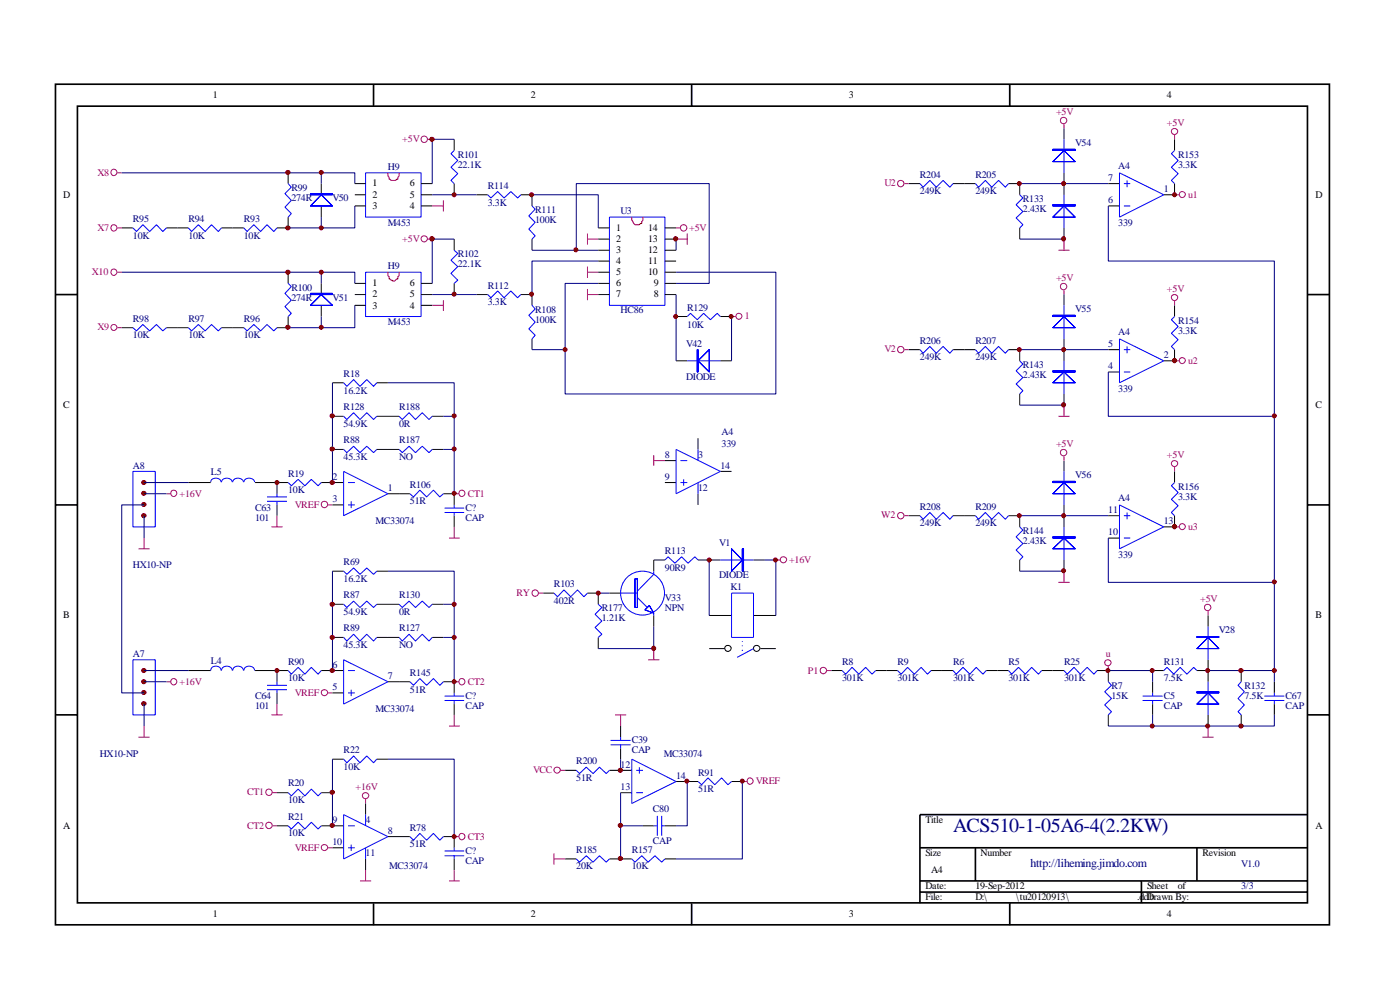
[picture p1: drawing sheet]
<svg xmlns="http://www.w3.org/2000/svg" width="297mm" height="210mm" viewBox="0 0 297 210" stroke-linecap="round" stroke-linejoin="round" font-family="sans-serif">
<g fill="none" stroke="#000" stroke-width=".35">
<path d="M11.8 17.9h270.2v178.3h-270.2zM79.2 17.9v4.6M146.7 17.9v4.6M214.2 17.9v4.6M16.4 22.5h261v169h-261zM11.8 62.5h4.6M277.5 62.5h4.6M11.8 107.1h4.6M277.5 107.1h4.6M11.8 151.6h4.6M277.5 151.6h4.6M195.2 179.8h82.3"/>
<path d="M206.9 179.8v7.1M253.9 179.8v7.1M277.5 172.8h-82.3v18.8M79.2 191.6v4.7M146.7 191.6v4.7M195.2 186.9h82.3M195.2 189.2h82.3M214.2 191.6v4.7M242.1 186.9v4.7"/>
</g>
<g fill="none" stroke="#00f" stroke-width=".21">
<path d="M61.1 38.9l.7 .8-1.3 1.4 1.3 1.4-1.3 1.4 1.3 1.4-.7 .8M77.6 36.7h11.7v9.4h-11.7zM96.4 31.9l-.7 .7 1.4 1.4-1.4 1.5 1.4 1.3-1.4 1.5 .7 .6M195.2 38.9l.6 .8 1.5-1.4 1.3 1.4 1.5-1.4 1.4 1.4 .7-.8M206.9 38.9l.7 .8 1.4-1.4 1.4 1.4 1.4-1.4 1.5 1.4 .7-.8M225.7 29.5v7.2M237.5 36.7l9.4 4.6-9.4 4.8zM238.4 38.9h1.4M239.1 38.3v1.4M249.2 31.9l-.7 .7 1.4 1.4-1.4 1.5 1.4 1.3-1.4 1.5 .7 .6M28.2 48.3l.8 .8 1.3-1.4 1.4 1.4 1.5-1.4 1.3 1.4 .8-.8M40 48.3l.6 .8 1.5-1.4 1.4 1.4 1.4-1.4 1.4 1.4 .7-.8"/>
<path d="M51.7 48.3l.7 .8 1.4-1.4 1.5 1.4 1.3-1.4 1.5 1.4 .7-.8M77.6 57.7h11.7v9.4h-11.7zM96.4 53.1l.7 .7-1.4 1.4 1.4 1.4-1.4 1.4 1.4 1.4-.7 .7M103.5 41.3l.6 .7 1.5-1.4 1.3 1.4 1.5-1.4 1.4 1.4 .7-.7M112.9 43.7l.6 .7-1.3 1.4 1.3 1.4-1.3 1.4 1.3 1.4-.6 .7M129.3 46.1h11.8v18.7h-11.8zM216.3 41.3l.7 .7-1.4 1.4 1.4 1.5-1.4 1.3 1.4 1.5-.7 .6M225.7 41.3v7M238.4 43.7h1.4M28.2 69.5l.8 .7 1.3-1.4 1.4 1.4 1.5-1.4 1.3 1.4 .8-.7M40 69.5l.6 .7 1.5-1.4 1.4 1.4 1.4-1.4 1.4 1.4 .7-.7M51.7 69.5l.7 .7 1.4-1.4 1.5 1.4 1.3-1.4 1.5 1.4 .7-.7"/>
<path d="M61.1 60.1l.7 .7-1.3 1.4 1.3 1.5-1.3 1.3 1.3 1.5-.7 .6M103.5 62.5l.6 .7 1.5-1.5 1.3 1.5 1.5-1.5 1.4 1.5 .7-.7M112.9 64.8l.6 .7-1.3 1.4 1.3 1.4-1.3 1.5 1.3 1.3-.6 .8M145.8 67.1l.7-.6 1.4 1.3 1.4-1.3 1.4 1.3 1.4-1.3 .7 .6M145.8 76.5h7M195.2 74.2l.6 .7 1.5-1.4 1.3 1.4 1.5-1.4 1.4 1.4 .7-.7M206.9 74.2l.7 .7 1.4-1.4 1.4 1.4 1.4-1.4 1.5 1.4 .7-.7M216.3 76.5l.7 .7-1.4 1.5 1.4 1.4-1.4 1.3 1.4 1.5-.7 .7M225.7 64.8v7.1M225.7 76.5v7.1M237.5 71.9l9.4 4.6-9.4 4.7zM238.4 78.9h1.4"/>
<path d="M238.4 74.2h1.4M239.1 73.5v1.4M249.2 67.1l-.7 .7 1.4 1.5-1.4 1.4 1.4 1.4-1.4 1.4 .7 .7M28.2 100h4.7v11.8h-4.7zM72.9 81.2l.7 .8 1.4-1.5 1.4 1.5 1.4-1.5 1.4 1.5 .7-.8M72.9 88.3l.7 .7 1.4-1.5 1.4 1.5 1.4-1.5 1.4 1.5 .7-.7M72.9 95.3l.7 .7 1.4-1.3 1.4 1.3 1.4-1.3 1.4 1.3 .7-.7M72.9 100l9.4 4.7-9.4 4.7zM84.7 88.3l.6 .7 1.5-1.5 1.3 1.5 1.5-1.5 1.4 1.5 .7-.7M84.7 95.3l.6 .7 1.5-1.3 1.3 1.3 1.5-1.3 1.4 1.3 .7-.7M143.4 95.3l9.4 4.7-9.4 4.7zM144.4 97.7h1.4"/>
<path d="M148.1 95.3v2.4M225.7 100v7.1M44.7 102.3a1.14 1.14 0 0 1 1.1-.9 1.14 1.14 0 0 1 1.1 .9M47 102.3a1.19 1.19 0 0 1 1.1-.9 1.19 1.19 0 0 1 1.2 .9M49.4 102.3a1.19 1.19 0 0 1 1.1-.9 1.19 1.19 0 0 1 1.1 .9M51.7 102.3a1.19 1.19 0 0 1 1.2-.9 1.19 1.19 0 0 1 1.1 .9M56.6 105.4h4.3M56.6 106.3h4.3M58.8 104.7v.7M58.8 106.3v.8M61.1 102.4l.7 .6 1.4-1.3 1.5 1.3 1.3-1.3 1.5 1.3 .7-.6M73.8 102.4h1.5"/>
<path d="M73.8 107.1h1.5M74.5 106.3v1.5M87 104.7l.7 .7 1.4-1.4 1.4 1.4 1.4-1.4 1.4 1.4 .8-.7M94.3 107.8h4.2M94.3 108.7h4.2M96.4 107.1v.7M96.4 108.7v.7M141.1 118.8l.6-.7 1.5 1.4 1.4-1.4 1.4 1.4 1.4-1.4 .7 .7M144.4 102.4h1.4M145 101.7v1.3M148.1 102.4v2.3M152.8 118.8h7.1"/>
<path d="M195.2 109.4l.6 .8 1.5-1.5 1.3 1.5 1.5-1.5 1.4 1.5 .7-.8M206.9 109.4l.7 .8 1.4-1.5 1.4 1.5 1.4-1.5 1.5 1.5 .7-.8M216.3 111.8l.7 .6-1.4 1.5 1.4 1.4-1.4 1.4 1.4 1.4-.7 .7M225.7 111.8v7M237.5 107.1l9.4 4.7-9.4 4.6zM238.4 114.1h1.4M238.4 109.4h1.4M239.1 108.7v1.5M249.2 102.4l-.7 .6 1.4 1.5-1.4 1.4 1.4 1.4-1.4 1.4 .7 .7M28.2 140h4.7v11.6h-4.7zM72.9 121.2l.7 .6 1.4-1.3 1.4 1.3 1.4-1.3 1.4 1.3 .7-.6M72.9 128.2l.7 .7 1.4-1.4 1.4 1.4 1.4-1.4 1.4 1.4 .7-.7"/>
<path d="M72.9 135.2l.7 .8 1.4-1.5 1.4 1.5 1.4-1.5 1.4 1.5 .7-.8M72.9 140l9.4 4.6-9.4 4.8zM84.7 128.2l.6 .7 1.5-1.4 1.3 1.4 1.5-1.4 1.4 1.4 .7-.7M84.7 135.2l.6 .8 1.5-1.5 1.3 1.5 1.5-1.5 1.4 1.5 .7-.8M117.5 125.8l.8 .8 1.3-1.5 1.5 1.5 1.4-1.5 1.4 1.5 .7-.8M126.9 128.2l.8 .7-1.5 1.4 1.5 1.4-1.5 1.4 1.5 1.4-.8 .7M131.7 125.8h3.5M135.2 126.7l2.1 2.2M138.7 121.2v.6l-3.5 3.6M138.7 130v.6M155.2 125.8h4.7v9.4h-4.7zM157.5 136v.1"/>
<path d="M157.5 136.9v.2M157.5 137.8v.3M159.9 137.6l-3.5 1.8M256.3 132.9v7.1M44.7 142.2a1.12 1.12 0 0 1 1.1-.9 1.12 1.12 0 0 1 1.1 .9M47 142.2a1.17 1.17 0 0 1 1.1-.9 1.17 1.17 0 0 1 1.2 .9M49.4 142.2a1.17 1.17 0 0 1 1.1-.9 1.17 1.17 0 0 1 1.1 .9M51.7 142.2a1.17 1.17 0 0 1 1.2-.9 1.17 1.17 0 0 1 1.1 .9M56.6 145.4h4.3M56.6 146.3h4.3M58.8 144.6v.8M58.8 146.3v.7"/>
<path d="M61.1 142.2l.7 .8 1.4-1.4 1.5 1.4 1.3-1.4 1.5 1.4 .7-.8M73.8 142.2h1.5M73.8 147h1.5M74.5 146.3v1.4M87 144.6l.7 .8 1.4-1.5 1.4 1.5 1.4-1.5 1.4 1.5 .8-.8M94.3 147.7h4.2M94.3 148.6h4.2M96.4 147v.7M96.4 148.6v.8M129.5 157.1h4.3M129.5 158h4.3M131.7 156.4v.7"/>
<path d="M131.7 158v.7M178.6 142.2l.8 .8 1.4-1.4 1.4 1.4 1.4-1.4 1.4 1.4 .8-.8M190.4 142.2l.8 .8 1.3-1.4 1.5 1.4 1.4-1.4 1.4 1.4 .7-.8M202.2 142.2l.7 .8 1.4-1.4 1.4 1.4 1.4-1.4 1.4 1.4 .7-.8M214 142.2l.6 .8 1.5-1.4 1.4 1.4 1.4-1.4 1.4 1.4 .7-.8M225.7 142.2l.7 .8 1.4-1.4 1.4 1.4 1.4-1.4 1.5 1.4 .6-.8M235.1 144.6l.7 .8-1.4 1.3 1.4 1.5-1.4 1.3 1.4 1.5-.7 .6M242.4 147.7h4.2M242.4 148.6h4.2M244.5 147v.7M244.5 148.6v.8M246.9 142.2l.7-.6 1.4 1.4 1.4-1.4 1.4 1.4 1.4-1.4 .7 .6"/>
<path d="M256.3 144.6v7M263.3 144.6l-.7 .8 1.4 1.3-1.4 1.5 1.4 1.3-1.4 1.5 .7 .6M268.2 147.7h4.3M268.2 148.6h4.3M270.3 147v.7M270.3 148.6v.8M61.1 168.1l.7 .7 1.4-1.4 1.5 1.4 1.3-1.4 1.5 1.4 .7-.7M61.1 175.2l.7 .7 1.4-1.5 1.5 1.5 1.3-1.5 1.5 1.5 .7-.7M72.9 161l.7 .8 1.4-1.4 1.4 1.4 1.4-1.4 1.4 1.4 .7-.8M72.9 172.8l9.4 4.7-9.4 4.7zM73.8 175.2h1.5M73.8 179.8h1.5"/>
<path d="M74.5 179.2v1.3M77.6 172.8v2.4M77.6 179.8v2.4M87 177.5l.7 .7 1.4-1.4 1.4 1.4 1.4-1.4 1.4 1.4 .8-.7M96.4 179.8v.7M122.3 163.4l.6 .7 1.5-1.4 1.4 1.4 1.4-1.4 1.4 1.4 .7-.7M134 161l9.4 4.8-9.4 4.6zM135 168.1h1.4M135 163.4h1.4M135.6 162.7v1.4M138.7 175.2h.7M139.4 173.1v4.2"/>
<path d="M140.4 175.2h.7M140.4 173.1v4.2M148.1 165.8l.7 .7 1.4-1.5 1.4 1.5 1.5-1.5 1.3 1.5 .8-.7M94.3 181.5h4.2M94.3 180.5h4.2M96.4 181.5v.7M122.3 182.2l.6 .7 1.5-1.4 1.4 1.4 1.4-1.4 1.4 1.4 .7-.7M134 182.2l.7 .7 1.4-1.4 1.4 1.4 1.4-1.4 1.5 1.4 .7-.7"/>
<circle cx="136.3" cy="125.8" r="4.7"/>
</g>
<g fill="none" stroke="#000" stroke-width=".21">
<path d="M61.1 36.7v2.2M68.2 38.9v2.4M75.3 38.9h2.3M89.3 38.9h2.4M96.4 29.5v2.4M96.4 38.9v2.4M192.8 38.9h2.4M202.2 38.9h4.7M214 38.9h2.3v2.4M225.7 27.3v2.2M225.7 36.7v4.6M235.1 38.9h2.4"/>
<path d="M249.2 38.9v2.4h-2.3M249.2 29.5v2.4M25.8 48.3h2.4M35.3 48.3h4.7M47 48.3h4.7M61.1 46.1v2.2h-2.3M61.1 57.7v2.4M68.2 43.7v2.4M75.3 41.3h2.3M75.3 43.7h2.3M89.3 41.3h2.4M89.3 43.7h2.4"/>
<path d="M96.4 50.7v2.4M101.1 41.3h2.4M110.5 41.3h2.4v2.4M112.9 50.7v2.4M126.9 48.3h2.4M126.9 50.7h2.4M126.9 53.1h2.4M126.9 55.4h2.4M126.9 57.7h2.4M141.1 48.3h2.3M141.1 50.7h2.3M141.1 53.1h2.3"/>
<path d="M141.1 55.4h2.3M141.1 57.7h2.3M216.3 48.3v2.4M225.7 48.3v2.4M235.1 43.7h2.4M25.8 69.5h2.4M35.3 69.5h4.7M47 69.5h4.7M61.1 67.1v2.4h-2.3M68.2 60.1v2.4M68.2 64.8v2.3M75.3 60.1h2.3"/>
<path d="M75.3 62.5h2.3M75.3 64.8h2.3M89.3 60.1h2.4M89.3 62.5h2.4M89.3 64.8h2.4M96.4 60.1v2.4M101.1 62.5h2.4M110.5 62.5h2.4v2.3M112.9 71.9v2.3M126.9 60.1h2.4M126.9 62.5h2.4M141.1 60.1h2.3"/>
<path d="M141.1 62.5h2.3M143.4 67.1h2.4M143.4 76.5h2.4M152.8 67.1h2.4M152.8 76.5h2.4M192.8 74.2h2.4M202.2 74.2h4.7M214 74.2h2.3v2.3M225.7 62.5v2.3M225.7 71.9v4.6M235.1 78.9h2.4M235.1 74.2h2.4"/>
<path d="M249.2 74.2v2.3h-2.3M249.2 64.8v2.3M70.5 81.2h2.4M70.5 88.3h2.4M70.5 95.3h2.4M79.9 81.2h2.4M79.9 88.3h4.8M79.9 95.3h4.8M91.7 88.3h2.4M91.7 95.3h2.4M141.1 97.7h2.3M148.1 93v2.3"/>
<path d="M152.8 100h2.4M216.3 83.6v2.3M225.7 83.6v2.3M225.7 97.7v2.3M249.2 100v2.4M40 102.4h4.7M54.1 102.4h7M58.8 102.4v2.3M58.8 107.1v2.3M68.2 102.4h4.7M70.5 107.1h2.4M82.3 104.7h4.7"/>
<path d="M94.1 104.7h2.3v2.4M96.4 109.4v2.4M141.1 102.4h2.3M141.1 118.8h-2.4v2.4M148.1 104.7v2.4M148.1 118.8h4.7M159.9 118.8h2.3M192.8 109.4h2.4M202.2 109.4h4.7M214 109.4h2.3v2.4M216.3 118.8v2.4M225.7 107.1v4.7"/>
<path d="M225.7 118.8v2.4M235.1 114.1h2.4M235.1 109.4h2.4M249.2 109.4v2.4h-2.3M70.5 121.2h2.4M70.5 128.2h2.4M70.5 135.2h2.4M79.9 121.2h2.4M79.9 128.2h4.8M79.9 135.2h4.8M91.7 128.2h2.4M91.7 135.2h2.4"/>
<path d="M115.2 125.8h2.3M124.6 125.8h2.3v2.4M126.9 135.2v2.4M129.3 125.8h2.4M138.7 130.6v2.3M150.5 137.6h3.3M150.5 130.6h4.7M159.9 130.6h4.7M161.3 137.6h3.3M256.3 130.6v2.3M256.3 140v4.6M40 142.2h4.7"/>
<path d="M54.1 142.2h7M58.8 142.2v2.4M58.8 147v2.4M68.2 142.2h4.7M70.5 147h2.4M82.3 144.6h4.7M94.1 144.6h2.3v2.4M96.4 149.4v2.2M131.7 154v2.4M131.7 158.7v2.3M176.4 142.2h2.2M185.8 142.2h4.6"/>
<path d="M197.5 142.2h4.7M209.2 142.2h4.8M221 142.2h4.7M232.7 142.2h2.4v2.4M235.1 151.6v2.4M244.5 142.2h2.4M244.5 144.6v2.4M244.5 149.4v2.2M253.9 142.2h2.4M256.3 151.6v2.4M263.3 142.2v2.4M263.3 151.6v2.4"/>
<path d="M270.3 144.6v2.4M270.3 149.4v2.2M58.8 175.2h2.3M58.8 168.1h2.3M68.2 175.2h4.7M68.2 168.1h2.3M70.5 179.8h2.4M70.5 161h2.4M77.6 170.4v2.4M79.9 161h2.4M82.3 177.5h4.7M94.1 177.5h2.3v2.3"/>
<path d="M119.9 163.4h2.4M129.3 163.4h4.7M131.7 168.1h2.3M136.4 175.2h2.3M141.1 175.2h2.3M143.4 165.8h4.7M155.2 165.8h2.3M77.6 182.2v2.4M96.4 182.2v2.4M119.9 182.2h2.4M129.3 182.2h4.7M141.1 182.2h2.3"/>
<circle cx="154.4" cy="137.5" r=".66"/>
<circle cx="160.5" cy="137.5" r=".66"/>
</g>
<path d="M82.3 36.7v.6l.2 .3v.4l.5 .3h.9l.3-.3h.2v-.4l.3-.3v-.6M82.3 57.7v.8l.2 .2v.5l.7 .2v.2a.72 .72 0 0 0 1-.4h.2v-.5l.3-.2v-.8M134 46.1v.6l.3 .3a.96 .96 0 0 0 1.6 .4h.2v-.4l.3-.3v-.6" fill="none" stroke="#f00" stroke-width=".21"/>
<path d="M65.9 41.1v.2h4.6v-.2zM65.9 41.1v.2h4.6v-.2z" fill="#00f" stroke="#00f" stroke-width=".21"/>
<g fill="#00f" stroke="#00f" stroke-width=".21">
<path d="M68.2 41.3l2.3 2.4h-4.6zM68.2 41.3l2.3 2.4h-4.6z" fill-rule="evenodd"/>
<path d="M65.9 62.2v.3h4.6v-.3zM65.9 62.2v.3h4.6v-.3z" fill-rule="evenodd"/>
<path d="M68.2 62.5l2.3 2.3h-4.6zM68.2 62.5l2.3 2.3h-4.6z" fill-rule="evenodd"/>
<path d="M147.9 74.2v4.7h.2v-4.7zM147.9 74.2v4.7h.2v-4.7z" fill-rule="evenodd"/>
<path d="M148.1 76.5l2.4-2.3v4.7zM148.1 76.5l2.4-2.3v4.7z" fill-rule="evenodd"/>
<path d="M223.4 43.4v.3h4.7v-.3zM223.4 43.4v.3h4.7v-.3z" fill-rule="evenodd"/>
<path d="M223.4 46.1l2.3-2.4 2.4 2.4zM223.4 46.1l2.3-2.4 2.4 2.4z" fill-rule="evenodd"/>
<path d="M223.4 31.7v.2h4.7v-.2zM223.4 31.7v.2h4.7v-.2z" fill-rule="evenodd"/>
<path d="M223.4 34.3l2.3-2.4 2.4 2.4zM223.4 34.3l2.3-2.4 2.4 2.4z" fill-rule="evenodd"/>
<path d="M223.4 78.7v.2h4.7v-.2zM223.4 78.7v.2h4.7v-.2z" fill-rule="evenodd"/>
<path d="M223.4 81.2l2.3-2.3 2.4 2.3zM223.4 81.2l2.3-2.3 2.4 2.3z" fill-rule="evenodd"/>
<path d="M223.4 66.9v.2h4.7v-.2zM223.4 66.9v.2h4.7v-.2z" fill-rule="evenodd"/>
<path d="M223.4 69.5l2.3-2.4 2.4 2.4zM223.4 69.5l2.3-2.4 2.4 2.4z" fill-rule="evenodd"/>
<path d="M223.4 113.9v.2h4.7v-.2zM223.4 113.9v.2h4.7v-.2z" fill-rule="evenodd"/>
<path d="M223.4 116.4l2.3-2.3 2.4 2.3zM223.4 116.4l2.3-2.3 2.4 2.3z" fill-rule="evenodd"/>
<path d="M223.4 102.1v.3h4.7v-.3zM223.4 102.1v.3h4.7v-.3z" fill-rule="evenodd"/>
<path d="M223.4 104.7l2.3-2.3 2.4 2.3zM223.4 104.7l2.3-2.3 2.4 2.3z" fill-rule="evenodd"/>
<path d="M253.9 146.7v.3h4.7v-.3zM253.9 146.7v.3h4.7v-.3z" fill-rule="evenodd"/>
<path d="M256.3 147l2.3 2.4h-4.7zM256.3 147l2.3 2.4h-4.7z" fill-rule="evenodd"/>
<path d="M253.9 135v.2h4.7v-.2zM253.9 135v.2h4.7v-.2z" fill-rule="evenodd"/>
<path d="M253.9 137.6l2.4-2.4 2.3 2.4zM253.9 137.6l2.4-2.4 2.3 2.4z" fill-rule="evenodd"/>
<path d="M134.7 122.8v6.1h.5v-6.1zM134.7 122.8v6.1h.5v-6.1z" fill-rule="evenodd"/>
<path d="M136.8 129.4l1.9 .6-.9-1.6zM136.8 129.4l1.9 .6-.9-1.6z" fill-rule="evenodd"/>
<path d="M157.5 116.4v4.8h.2v-4.8zM157.5 116.4v4.8h.2v-4.8z" fill-rule="evenodd"/>
<path d="M155.2 116.4l2.3 2.4-2.3 2.4zM155.2 116.4l2.3 2.4-2.3 2.4z" fill-rule="evenodd"/>
</g>
<g fill="none" stroke="#a1006a" stroke-width=".21">
<path d="M24.9 36.7h.9M90.8 29.5h.9M191.9 38.9h.9M225.7 26.3v1M249.2 28.6v.9M24.9 48.3h.9M24.9 57.7h.9M90.8 50.7h.9M91.7 43.7h2.4M94.1 42.5v2.4M124.6 57.7h2.3M124.6 50.7h2.3"/>
<path d="M124.6 49.5v2.4M124.6 56.6v2.3M143.4 48.3h1M143.4 50.7h2.4M145.8 49.5v2.4M224.5 53.1h2.4M225.7 50.7v2.4M249.2 41.3h1M24.9 69.5h.9M91.7 64.8h2.4M94.1 63.7v2.3M124.6 61.3v2.4"/>
<path d="M124.6 62.5h2.3M155.2 67.1h.9M191.9 74.2h.9M225.7 61.6v.9M249.2 63.8v1M249.2 76.5h1M138.7 96.5v2.3M138.7 97.7h2.4M224.5 88.3h2.4M225.7 85.9v2.4M225.7 96.8v.9M249.2 99.1v.9"/>
<path d="M29.4 116.4h2.3M30.6 114.1v2.3M35.3 104.7h.9M57.6 111.8h2.3M58.8 109.4v2.4M69.6 107.1h.9M95.2 114.1h2.3M96.4 104.7h1M96.4 111.8v2.3M164.6 118.8h.9M191.9 109.4h.9M249.2 111.8h1"/>
<path d="M114.3 125.8h.9M137.5 140h2.4M138.7 137.6v2.4M224.5 123.5h2.4M225.7 121.2v2.3M256.3 129.6v1M29.4 156.4h2.3M30.6 154v2.4M35.3 144.6h.9M57.6 151.6h2.3M58.8 149.4v2.2M69.6 147h.9"/>
<path d="M95.2 154h2.3M96.4 151.6v2.4M96.4 144.6h1M130.5 151.6h2.3M131.7 151.6v2.4M175.4 142.2h1M235.1 141.3v.9M255.1 156.4h2.4M256.3 154v2.4M57.8 168.1h1M57.8 175.2h1M69.6 179.8h.9"/>
<path d="M77.6 169.5v.9M96.4 177.5h1M119 163.4h.9M157.5 165.8h1M76.4 186.9h2.3M77.6 184.6v2.3M95.2 186.9h2.3M96.4 184.6v2.3M117.5 181v2.4M117.5 182.2h2.4"/>
<circle cx="24.1" cy="36.6" r=".66"/>
<circle cx="90" cy="29.5" r=".68"/>
<circle cx="191.1" cy="38.9" r=".68"/>
<circle cx="225.6" cy="25.6" r=".68"/>
<circle cx="249.2" cy="27.9" r=".66"/>
<circle cx="24.1" cy="48.3" r=".66"/>
<circle cx="24.1" cy="57.7" r=".66"/>
<circle cx="90" cy="50.7" r=".66"/>
<circle cx="145" cy="48.3" r=".68"/>
<circle cx="250.8" cy="41.3" r=".64"/>
<circle cx="24.2" cy="69.5" r=".64"/>
<circle cx="156.8" cy="67.1" r=".64"/>
<circle cx="191.1" cy="74.2" r=".68"/>
<circle cx="225.6" cy="60.8" r=".68"/>
<circle cx="249.2" cy="63.1" r=".66"/>
<circle cx="250.8" cy="76.5" r=".64"/>
<circle cx="225.6" cy="96" r=".68"/>
<circle cx="249.2" cy="98.3" r=".66"/>
<circle cx="36.8" cy="104.6" r=".66"/>
<circle cx="68.8" cy="107" r=".68"/>
<circle cx="98" cy="104.6" r=".66"/>
<circle cx="166.2" cy="118.7" r=".66"/>
<circle cx="191.1" cy="109.4" r=".68"/>
<circle cx="250.8" cy="111.7" r=".64"/>
<circle cx="113.5" cy="125.8" r=".68"/>
<circle cx="256.2" cy="128.9" r=".68"/>
<circle cx="36.8" cy="144.6" r=".66"/>
<circle cx="68.8" cy="146.9" r=".66"/>
<circle cx="98" cy="144.6" r=".66"/>
<circle cx="174.7" cy="142.2" r=".68"/>
<circle cx="235" cy="140.6" r=".66"/>
<circle cx="57.1" cy="175.1" r=".68"/>
<circle cx="57.1" cy="168.1" r=".68"/>
<circle cx="68.8" cy="179.8" r=".66"/>
<circle cx="77.6" cy="168.8" r=".66"/>
<circle cx="98" cy="177.4" r=".66"/>
<circle cx="118.2" cy="163.4" r=".66"/>
<circle cx="159.1" cy="165.7" r=".66"/>
</g>
<g fill="none" stroke="#000080" stroke-width=".21">
<path d="M25.8 36.7h49.5v2.2M68.2 36.7v2.2M96.4 29.5h-4.7v9.4M216.3 38.9h18.8M25.8 57.7h49.5v2.4M68.2 46.1v2.2M68.2 57.7v2.4M75.3 43.7v4.6h-14.2M91.7 41.3h9.4M96.4 50.7h-4.7v9.4M112.9 41.3h14v7M112.9 53.1h14"/>
<path d="M122.3 53.1v-14.2h28.2v21.2h-7.1M126.9 55.4h-14v7.1M143.4 57.7h21.2v25.9h-44.7v-9.4M143.4 50.7v2.4M216.3 50.7h9.4M235.1 43.7v11.7h35.2v89.2M68.2 67.1v2.4M75.3 64.8v4.7h-14.2M91.7 62.5h9.4M126.9 60.1h-7v14.1h-7M143.4 62.5v14M155.2 67.1v9.4"/>
<path d="M216.3 74.2h18.8M235.1 78.9v9.4h35.2M70.5 81.2v21.2M82.3 81.2h14.1v23.5M94.1 88.3h2.3M94.1 95.3h2.3M216.3 85.9h9.4M30.6 107.1h-4.8v39.9h4.8M30.6 102.4h9.4M30.6 109.4v4.7M30.6 104.7h4.7M150.5 118.8v11.8"/>
<path d="M162.2 118.8h2.4v11.8M216.3 109.4h18.8M235.1 114.1v9.4h35.2M70.5 121.2v21M82.3 121.2h14.1v23.4M94.1 128.2h2.3M94.1 135.2h2.3M126.9 125.8h2.4M138.7 132.9v4.7h-11.8M216.3 121.2h9.4M30.6 149.4v4.6M30.6 142.2h9.4"/>
<path d="M30.6 144.6h4.7M235.1 142.2h9.4v2.4M244.5 151.6v2.4M256.3 142.2h14M270.3 151.6v2.4h-35.2M70.5 161v14.2M82.3 161h14.1v16.5M131.7 161v2.4M131.7 168.1v14.1M131.7 175.2h4.7M145.8 165.8v9.4h-2.4M157.5 165.8v16.4h-14.1"/>
</g>
<g fill="#800000" stroke="#800000" stroke-width=".21">
<circle cx="68.2" cy="69.4" r=".42"/>
<circle cx="61.1" cy="57.7" r=".45"/>
<circle cx="61.1" cy="69.4" r=".45"/>
<circle cx="68.2" cy="57.7" r=".42"/>
<circle cx="112.8" cy="41.3" r=".42"/>
<circle cx="112.8" cy="62.4" r=".42"/>
<circle cx="143.3" cy="50.7" r=".45"/>
<circle cx="122.2" cy="53" r=".42"/>
<circle cx="155.1" cy="67.1" r=".42"/>
<circle cx="143.3" cy="67.1" r=".42"/>
<circle cx="119.9" cy="74.2" r=".42"/>
<circle cx="68.2" cy="36.6" r=".42"/>
<circle cx="61.1" cy="36.6" r=".45"/>
<circle cx="61.1" cy="48.3" r=".45"/>
<circle cx="68.2" cy="48.3" r=".42"/>
<circle cx="96.4" cy="41.3" r=".42"/>
<circle cx="96.4" cy="62.4" r=".42"/>
<circle cx="91.7" cy="29.5" r=".45"/>
<circle cx="91.6" cy="50.7" r=".48"/>
<circle cx="30.5" cy="102.4" r=".45"/>
<circle cx="30.5" cy="104.6" r=".45"/>
<circle cx="30.5" cy="107" r=".45"/>
<circle cx="30.5" cy="109.4" r=".45"/>
<circle cx="70.5" cy="102.4" r=".45"/>
<circle cx="58.8" cy="102.4" r=".42"/>
<circle cx="70.5" cy="88.2" r=".45"/>
<circle cx="70.5" cy="95.2" r=".45"/>
<circle cx="96.4" cy="88.2" r=".42"/>
<circle cx="96.4" cy="95.2" r=".42"/>
<circle cx="96.4" cy="104.6" r=".42"/>
<circle cx="30.5" cy="142.2" r=".45"/>
<circle cx="30.5" cy="144.6" r=".45"/>
<circle cx="30.5" cy="146.9" r=".45"/>
<circle cx="30.5" cy="149.3" r=".45"/>
<circle cx="70.5" cy="142.2" r=".45"/>
<circle cx="58.8" cy="142.2" r=".42"/>
<circle cx="70.5" cy="128.2" r=".45"/>
<circle cx="70.5" cy="135.2" r=".45"/>
<circle cx="96.4" cy="128.2" r=".42"/>
<circle cx="96.4" cy="135.2" r=".42"/>
<circle cx="96.4" cy="144.6" r=".42"/>
<circle cx="70.5" cy="175.1" r=".45"/>
<circle cx="96.4" cy="177.5" r=".42"/>
<circle cx="70.5" cy="168.1" r=".45"/>
<circle cx="249.2" cy="41.3" r=".42"/>
<circle cx="216.2" cy="38.9" r=".42"/>
<circle cx="225.6" cy="38.9" r=".42"/>
<circle cx="225.6" cy="50.7" r=".45"/>
<circle cx="216.2" cy="74.2" r=".42"/>
<circle cx="225.6" cy="85.9" r=".45"/>
<circle cx="225.6" cy="74.2" r=".42"/>
<circle cx="216.2" cy="109.4" r=".42"/>
<circle cx="225.6" cy="121.1" r=".42"/>
<circle cx="225.6" cy="109.4" r=".42"/>
<circle cx="249.2" cy="76.5" r=".45"/>
<circle cx="249.2" cy="111.7" r=".45"/>
<circle cx="256.2" cy="154" r=".42"/>
<circle cx="256.2" cy="142.2" r=".42"/>
<circle cx="235" cy="142.2" r=".42"/>
<circle cx="244.4" cy="142.2" r=".42"/>
<circle cx="263.3" cy="154" r=".45"/>
<circle cx="263.3" cy="142.2" r=".45"/>
<circle cx="244.4" cy="154" r=".42"/>
<circle cx="270.3" cy="142.2" r=".42"/>
<circle cx="270.3" cy="123.4" r=".42"/>
<circle cx="270.3" cy="88.2" r=".42"/>
<circle cx="131.6" cy="163.4" r=".45"/>
<circle cx="145.7" cy="165.7" r=".42"/>
<circle cx="157.5" cy="165.7" r=".42"/>
<circle cx="131.6" cy="182.1" r=".45"/>
<circle cx="131.6" cy="175.1" r=".45"/>
<circle cx="126.9" cy="125.8" r=".42"/>
<circle cx="150.5" cy="118.8" r=".42"/>
<circle cx="164.5" cy="118.8" r=".42"/>
<circle cx="138.7" cy="137.5" r=".45"/>
</g>
<text font-size="4.2" fill="#000080" x="202.2" y="176.4">ACS510-1-05A6-4(2.2KW)</text>
<text font-size="2.5" fill="#000080" x="218.6" y="183.9">http://liheming.jimdo.com</text>
<g font-size="2.1">
<text x="45.1" y="20.8">1</text>
<text x="112.6" y="20.8">2</text>
<text x="180.1" y="20.8">3</text>
<text x="247.6" y="20.8">4</text>
<text x="13.4" y="41.9">D</text>
<text x="79" y="39.5">1</text>
<text x="79" y="41.9">2</text>
<text x="87" y="41.9">5</text>
<text x="87" y="39.5">6</text>
<text x="279.1" y="41.9">D</text>
<text x="79" y="44.3">3</text>
<text x="87" y="44.3">4</text>
<text x="130.7" y="48.9">1</text>
<text x="130.7" y="51.3">2</text>
<text x="130.7" y="53.7">3</text>
<text x="137.5" y="53.7">12</text>
<text x="137.5" y="51.3">13</text>
<text x="137.5" y="48.9">14</text>
<text x="130.7" y="56">4</text>
<text x="130.7" y="58.3">5</text>
<text x="137.5" y="58.3">10</text>
<text x="137.5" y="56">11</text>
<text x="79" y="60.7">1</text>
<text x="79" y="63.1">2</text>
<text x="79" y="65.4">3</text>
<text x="87" y="65.4">4</text>
<text x="87" y="63.1">5</text>
<text x="87" y="60.7">6</text>
<text x="130.7" y="60.7">6</text>
<text x="130.7" y="63.1">7</text>
<text x="138.7" y="63.1">8</text>
<text x="138.7" y="60.7">9</text>
<text x="13.4" y="86.5">C</text>
<text x="279.1" y="86.5">C</text>
<text x="13.4" y="131.1">B</text>
<text x="279.1" y="131.1">B</text>
<text x="13.4" y="175.8">A</text>
<text x="196.3" y="174.6">Title</text>
<text x="279.1" y="175.8">A</text>
<text x="196.3" y="181.6">Size</text>
<text x="197.5" y="185.2">A4</text>
<text x="208" y="181.6">Number</text>
<text x="255.1" y="181.6">Revision</text>
<text x="196.3" y="188.6">Date:</text>
<text x="196.3" y="191">File:</text>
<text x="206.9" y="188.6">19-Sep-2012</text>
<text x="206.9" y="191">D:\</text>
<text x="215.6" y="191">\tu20120913\</text>
<text x="241.2" y="191">.ddDrawn By:</text>
<text x="243.3" y="188.6">Sheet</text>
<text x="243.8" y="191">b</text>
<text x="249.9" y="188.6">of</text>
<text x="45.1" y="194.6">1</text>
<text x="112.6" y="194.6">2</text>
<text x="180.1" y="194.6">3</text>
<text x="247.6" y="194.6">4</text>
</g>
<g font-size="2.1" fill="#a1006a">
<text x="224" y="24.3">+5V</text>
<text x="247.6" y="26.7">+5V</text>
<text x="85.3" y="30.2">+5V</text>
<text x="20.7" y="37.3">X8</text>
<text x="187.6" y="39.5">U2</text>
<text x="252.1" y="41.9">u1</text>
<text x="20.7" y="48.9">X7</text>
<text x="85.3" y="51.3">+5V</text>
<text x="146.2" y="48.9">+5V</text>
<text x="19.5" y="58.3">X10</text>
<text x="224" y="59.5">+5V</text>
<text x="247.6" y="61.9">+5V</text>
<text x="20.7" y="70.1">X9</text>
<text x="158" y="67.7">1</text>
<text x="187.6" y="74.8">V2</text>
<text x="252.1" y="77.1">u2</text>
<text x="224" y="94.7">+5V</text>
<text x="247.6" y="97.1">+5V</text>
<text x="38.1" y="105.3">+16V</text>
<text x="62.6" y="107.7">VREF</text>
<text x="99.2" y="105.3">CT1</text>
<text x="186.9" y="110">W2</text>
<text x="252.1" y="112.4">u3</text>
<text x="167.4" y="119.4">+16V</text>
<text x="109.6" y="126.5">RY</text>
<text x="254.6" y="127.6">+5V</text>
<text x="171.4" y="142.9">P1</text>
<text x="234.6" y="139.4">u</text>
<text x="38.1" y="145.2">+16V</text>
<text x="62.6" y="147.6">VREF</text>
<text x="99.2" y="145.2">CT2</text>
<text x="75.4" y="167.6">+16V</text>
<text x="113.1" y="164">VCC</text>
<text x="160.4" y="166.4">VREF</text>
<text x="52.4" y="168.7">CT1</text>
<text x="52.4" y="175.8">CT2</text>
<text x="99.2" y="178.1">CT3</text>
<text x="62.6" y="180.4">VREF</text>
</g>
<g font-size="2.1" fill="#000080">
<text x="97.1" y="33.4">R101</text>
<text x="97.1" y="35.6">22.1K</text>
<text x="228.1" y="30.9">V54</text>
<text x="237.2" y="35.8">A4</text>
<text x="249.9" y="33.4">R153</text>
<text x="249.9" y="35.6">3.3K</text>
<text x="61.8" y="40.6">R99</text>
<text x="82.3" y="36.1">H9</text>
<text x="103.5" y="40">R114</text>
<text x="195.2" y="37.7">R204</text>
<text x="195.2" y="41.2">249K</text>
<text x="206.9" y="37.7">R205</text>
<text x="206.9" y="41.2">249K</text>
<text x="235.1" y="38.4">7</text>
<text x="246.9" y="40.7">1</text>
<text x="28.2" y="47.1">R95</text>
<text x="40" y="47.1">R94</text>
<text x="51.7" y="47.1">R93</text>
<text x="61.8" y="42.7">274R</text>
<text x="70.5" y="42.7">V50</text>
<text x="82.3" y="47.8">M453</text>
<text x="103.5" y="43.6">3.3K</text>
<text x="113.5" y="45.2">R111</text>
<text x="113.5" y="47.3">100K</text>
<text x="131.7" y="45.5">U3</text>
<text x="217" y="42.8">R133</text>
<text x="217" y="45">2.43K</text>
<text x="235.1" y="43.1">6</text>
<text x="28.2" y="50.6">10K</text>
<text x="40" y="50.6">10K</text>
<text x="51.7" y="50.6">10K</text>
<text x="237.2" y="48">339</text>
<text x="82.3" y="57.1">H9</text>
<text x="97.1" y="54.6">R102</text>
<text x="97.1" y="56.7">22.1K</text>
<text x="61.8" y="61.6">R100</text>
<text x="61.8" y="63.8">274R</text>
<text x="70.5" y="63.8">V51</text>
<text x="103.5" y="61.2">R112</text>
<text x="103.5" y="64.7">3.3K</text>
<text x="145.8" y="65.9">R129</text>
<text x="28.2" y="68.2">R98</text>
<text x="28.2" y="71.7">10K</text>
<text x="40" y="68.2">R97</text>
<text x="40" y="71.7">10K</text>
<text x="51.7" y="68.2">R96</text>
<text x="51.7" y="71.7">10K</text>
<text x="82.3" y="68.9">M453</text>
<text x="113.5" y="66.4">R108</text>
<text x="113.5" y="68.5">100K</text>
<text x="131.7" y="66.4">HC86</text>
<text x="145.8" y="69.6">10K</text>
<text x="228.1" y="66.1">V55</text>
<text x="237.2" y="71">A4</text>
<text x="249.9" y="68.7">R154</text>
<text x="249.9" y="70.8">3.3K</text>
<text x="145.5" y="73.7">V42</text>
<text x="195.2" y="72.9">R206</text>
<text x="195.2" y="76.5">249K</text>
<text x="206.9" y="72.9">R207</text>
<text x="206.9" y="76.5">249K</text>
<text x="235.1" y="73.7">5</text>
<text x="246.9" y="75.9">2</text>
<text x="72.9" y="79.9">R18</text>
<text x="72.9" y="83.5">16.2K</text>
<text x="145.5" y="80.7">DIODE</text>
<text x="217" y="78.1">R143</text>
<text x="217" y="80.2">2.43K</text>
<text x="235.1" y="78.3">4</text>
<text x="237.2" y="83.2">339</text>
<text x="72.9" y="87">R128</text>
<text x="84.7" y="87">R188</text>
<text x="72.9" y="90.5">54.9K</text>
<text x="72.9" y="94.1">R88</text>
<text x="84.7" y="90.5">0R</text>
<text x="84.7" y="94.1">R187</text>
<text x="153.1" y="92.2">A4</text>
<text x="153.1" y="94.7">339</text>
<text x="28.2" y="99.5">A8</text>
<text x="44.7" y="100.8">L5</text>
<text x="61.1" y="101.1">R19</text>
<text x="70.5" y="101.8">2</text>
<text x="72.9" y="97.5">45.3K</text>
<text x="84.7" y="97.5">NO</text>
<text x="141.1" y="97.1">8</text>
<text x="141.1" y="101.8">9</text>
<text x="148.1" y="97.1">3</text>
<text x="152.8" y="99.5">14</text>
<text x="228.1" y="101.3">V56</text>
<text x="61.1" y="104.6">10K</text>
<text x="70.5" y="106.5">3</text>
<text x="82.3" y="104.1">1</text>
<text x="87" y="103.5">R106</text>
<text x="87" y="106.9">51R</text>
<text x="148.1" y="104.1">12</text>
<text x="237.2" y="106.3">A4</text>
<text x="249.9" y="103.9">R156</text>
<text x="249.9" y="106">3.3K</text>
<text x="54.1" y="108.4">C63</text>
<text x="54.1" y="110.5">101</text>
<text x="79.7" y="111.2">MC33074</text>
<text x="98.7" y="108.4">C?</text>
<text x="98.7" y="110.5">CAP</text>
<text x="195.2" y="108.1">R208</text>
<text x="195.2" y="111.7">249K</text>
<text x="206.9" y="108.1">R209</text>
<text x="206.9" y="111.7">249K</text>
<text x="217" y="113.3">R144</text>
<text x="235.1" y="113.5">10</text>
<text x="235.1" y="108.9">11</text>
<text x="246.9" y="111.2">13</text>
<text x="72.9" y="119.9">R69</text>
<text x="141.1" y="117.5">R113</text>
<text x="152.6" y="115.9">V1</text>
<text x="217" y="115.4">2.43K</text>
<text x="237.2" y="118.4">339</text>
<text x="28.2" y="120.6">HX10-NP</text>
<text x="72.9" y="123.4">16.2K</text>
<text x="117.5" y="124.5">R103</text>
<text x="141.1" y="121.1">90R9</text>
<text x="152.6" y="122.7">DIODE</text>
<text x="154.9" y="125.1">K1</text>
<text x="72.9" y="126.9">R87</text>
<text x="72.9" y="130.5">54.9K</text>
<text x="84.7" y="126.9">R130</text>
<text x="84.7" y="130.5">0R</text>
<text x="117.5" y="128.1">402R</text>
<text x="127.7" y="129.7">R177</text>
<text x="127.7" y="131.8">1.21K</text>
<text x="141.1" y="127.4">V33</text>
<text x="141.1" y="129.5">NPN</text>
<text x="72.9" y="133.9">R89</text>
<text x="72.9" y="137.5">45.3K</text>
<text x="84.7" y="133.9">R127</text>
<text x="84.7" y="137.5">NO</text>
<text x="258.6" y="134.2">V28</text>
<text x="28.2" y="139.4">A7</text>
<text x="44.7" y="140.8">L4</text>
<text x="61.1" y="141">R90</text>
<text x="70.5" y="141.7">6</text>
<text x="87" y="143.3">R145</text>
<text x="178.6" y="141">R8</text>
<text x="190.4" y="141">R9</text>
<text x="202.2" y="141">R6</text>
<text x="214" y="141">R5</text>
<text x="225.7" y="141">R25</text>
<text x="246.9" y="141">R131</text>
<text x="54.1" y="148.3">C64</text>
<text x="61.1" y="144.5">10K</text>
<text x="70.5" y="146.4">5</text>
<text x="82.3" y="144">7</text>
<text x="87" y="146.9">51R</text>
<text x="98.7" y="148.3">C?</text>
<text x="178.6" y="144.5">301K</text>
<text x="190.4" y="144.5">301K</text>
<text x="202.2" y="144.5">301K</text>
<text x="214" y="144.5">301K</text>
<text x="225.7" y="144.5">301K</text>
<text x="235.8" y="146.1">R7</text>
<text x="235.8" y="148.3">15K</text>
<text x="246.9" y="144.5">7.5K</text>
<text x="246.9" y="148.3">C5</text>
<text x="264" y="146.1">R132</text>
<text x="264" y="148.3">7.5K</text>
<text x="272.7" y="148.3">C67</text>
<text x="54.1" y="150.4">101</text>
<text x="79.7" y="151.1">MC33074</text>
<text x="98.7" y="150.4">CAP</text>
<text x="246.9" y="150.4">CAP</text>
<text x="272.7" y="150.4">CAP</text>
<text x="21.2" y="160.5">HX10-NP</text>
<text x="72.9" y="159.8">R22</text>
<text x="134" y="157.6">C39</text>
<text x="134" y="159.8">CAP</text>
<text x="140.8" y="160.5">MC33074</text>
<text x="61.1" y="166.8">R20</text>
<text x="72.9" y="163.3">10K</text>
<text x="122.3" y="162.1">R200</text>
<text x="122.3" y="165.7">51R</text>
<text x="131.7" y="162.8">12</text>
<text x="131.7" y="167.6">13</text>
<text x="143.4" y="165.2">14</text>
<text x="148.1" y="164.5">R91</text>
<text x="148.1" y="168">51R</text>
<text x="61.1" y="170.3">10K</text>
<text x="61.1" y="173.9">R21</text>
<text x="138.5" y="172.2">C80</text>
<text x="61.1" y="177.4">10K</text>
<text x="70.5" y="174.6">9</text>
<text x="70.5" y="179.2">10</text>
<text x="77.6" y="174.6">4</text>
<text x="82.3" y="177">8</text>
<text x="87" y="176.2">R78</text>
<text x="87" y="179.7">51R</text>
<text x="138.5" y="179.1">CAP</text>
<text x="77.6" y="181.6">11</text>
<text x="82.5" y="184.2">MC33074</text>
<text x="98.7" y="181.2">C?</text>
<text x="98.7" y="183.3">CAP</text>
<text x="122.3" y="180.9">R185</text>
<text x="122.3" y="184.4">20K</text>
<text x="134" y="180.9">R157</text>
<text x="134" y="184.4">10K</text>
<text x="263.3" y="184">V1.0</text>
<text x="263.3" y="188.6">3/3</text>
</g>
</svg>
